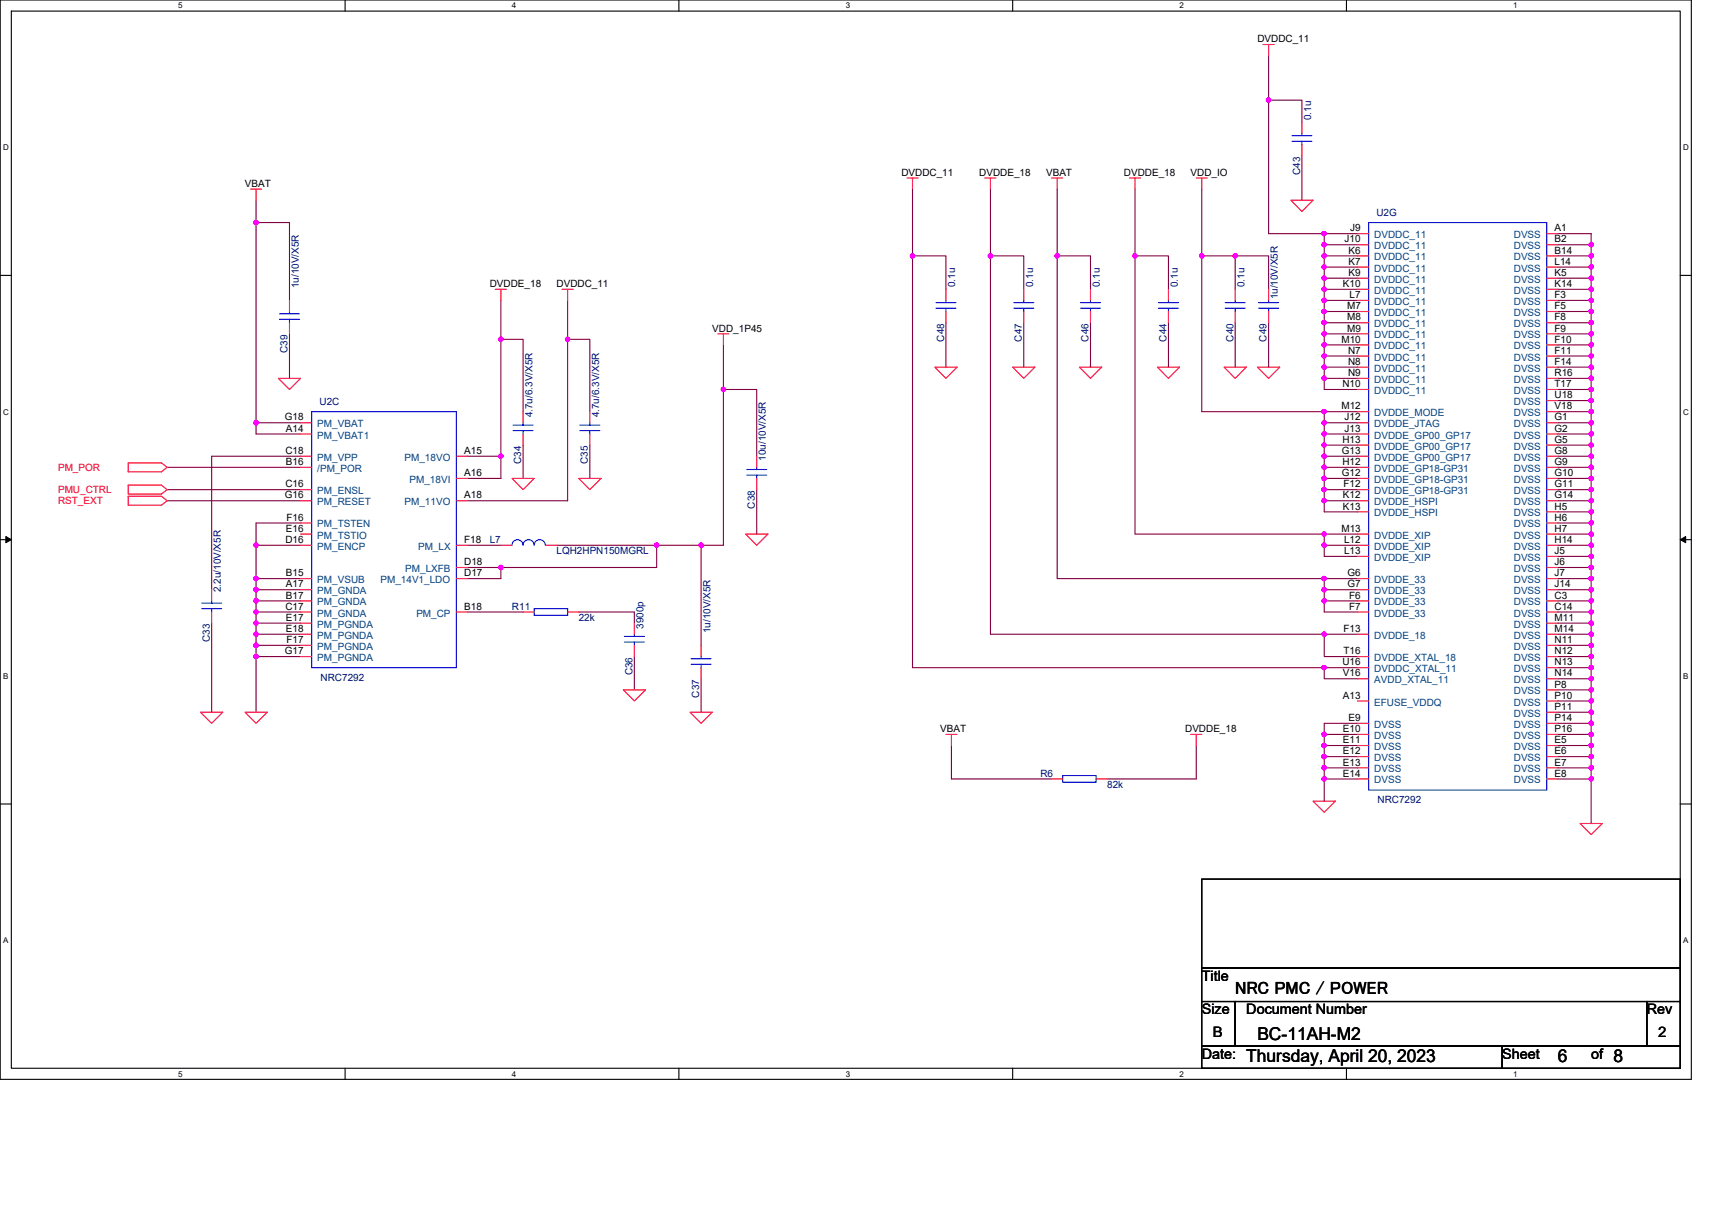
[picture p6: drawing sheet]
<svg xmlns="http://www.w3.org/2000/svg" width="297mm" height="210mm" viewBox="0 0 297 210" stroke-linecap="round" stroke-linejoin="round" font-family="sans-serif">
<path d="M0 0h293.5v187.2h-293.5zM2 1.9h289.5v183.4h-289.5z" fill="none" stroke="#000" stroke-width=".19"/>
<g fill="#fff">
<path d="M30.9 .2h.8v1.6h-.8z"/>
<path d="M30.9 185.5h.8v1.6h-.8z"/>
</g>
<path d="M59.9 0v1.9M59.9 185.3v1.9" fill="none" stroke="#000" stroke-width=".19"/>
<g fill="#fff">
<path d="M88.8 .2h.8v1.6h-.8z"/>
<path d="M88.8 185.5h.8v1.6h-.8z"/>
</g>
<path d="M117.8 0v1.9M117.8 185.3v1.9" fill="none" stroke="#000" stroke-width=".19"/>
<g fill="#fff">
<path d="M146.7 .2h.8v1.6h-.8z"/>
<path d="M146.7 185.5h.8v1.6h-.8z"/>
</g>
<path d="M175.7 0v1.9M175.7 185.3v1.9" fill="none" stroke="#000" stroke-width=".19"/>
<g fill="#fff">
<path d="M204.7 .2h.7v1.6h-.7z"/>
<path d="M204.7 185.5h.7v1.6h-.7z"/>
</g>
<path d="M233.6 0v1.9M233.6 185.3v1.9" fill="none" stroke="#000" stroke-width=".19"/>
<g fill="#fff">
<path d="M262.6 .2h.7v1.6h-.7z"/>
<path d="M262.6 185.5h.7v1.6h-.7z"/>
<path d="M.5 24.8h1v1.6h-1z"/>
<path d="M292 24.8h1v1.6h-1z"/>
<path d="M.5 70.7h1v1.5h-1z"/>
<path d="M292 70.7h1v1.5h-1z"/>
</g>
<path d="M0 47.8h2M291.5 47.8h2" fill="none" stroke="#000" stroke-width=".19"/>
<g fill="#fff">
<path d="M.5 116.5h.9v1.6h-.9z"/>
<path d="M292 116.5h.9v1.6h-.9z"/>
</g>
<path d="M0 93.6h2M291.5 93.6h2" fill="none" stroke="#000" stroke-width=".19"/>
<path d="M1 93.1l1 .5-1 .5zM291.5 93.6l1-.5v1z" fill="#000" stroke="#000" stroke-width=".17"/>
<g fill="#fff">
<path d="M.5 162.4h.9v1.5h-.9z"/>
<path d="M292 162.4h.9v1.5h-.9z"/>
</g>
<path d="M0 139.5h2M291.5 139.5h2M208.5 152.5h83v15.4h-83zM208.5 167.9h83v5.8h-83zM208.5 173.7h5.8v7.8h-5.8zM214.3 173.7h71.4v7.8h-71.4zM285.7 173.7h5.8v7.8h-5.8zM208.5 181.5h52.1v3.8h-52.1zM260.6 181.5h30.9v3.8h-30.9z" fill="none" stroke="#000" stroke-width=".19"/>
<g fill="none" stroke="#800040" stroke-width=".19">
<path d="M220.1 17.4v23.1h9.7M220.1 9.7v7.7M220.1 17.4h5.8v3.8M44.4 38.6v34.7M44.4 38.6h5.8v13.5M44.4 34.7v3.9M158.3 32.8v11.6M171.8 32.8v11.6M183.4 32.8v11.6M196.9 32.8v11.6M208.5 32.8v11.6M225.9 27v7.7"/>
<path d="M50.2 57.9v7.7M86.9 58.9h3.9v12.5M86.9 52.1v6.8M86.9 58.9v20.2M98.5 58.9v28h-17.4M98.5 52.1v6.8M98.5 58.9h3.8v12.5M125.5 59.8v7.8M158.3 44.4v71.4h71.5M158.3 44.4h5.8v5.8M164.1 56v7.7M171.8 44.4v65.6h58"/>
<path d="M171.8 44.4h5.8v5.8M177.6 56v7.7M183.4 44.4v56h46.4M183.4 44.4h5.8v5.8M189.2 56v7.7M196.9 44.4v48.2h32.9M196.9 44.4h5.8v5.8M202.7 56v7.7M208.5 44.4v27h21.3M208.5 44.4h5.8M214.3 56v7.7M214.3 44.4v5.8"/>
<path d="M214.3 44.4h5.8v5.8M220.1 56v7.7M229.8 42.5v1.9M229.8 44.4v1.9M229.8 46.3v2M229.8 48.3v1.9M229.8 50.2v1.9M229.8 52.1v1.9M229.8 54v2M229.8 56v1.9M229.8 57.9v1.9M229.8 59.8v2"/>
<path d="M229.8 40.5v2h5.7M229.8 40.5h5.7M229.8 44.4h5.7M229.8 46.3h5.7M229.8 48.3h5.7M229.8 50.2h5.7M229.8 52.1h5.7M229.8 54h5.7M229.8 56h5.7M229.8 57.9h5.7M229.8 59.8h5.7M270.3 40.5h5.8v2"/>
<path d="M270.3 44.4h5.8M270.3 46.3h5.8M270.3 48.3h5.8M270.3 50.2h5.8M270.3 52.1h5.8M270.3 54h5.8M270.3 56h5.8M270.3 57.9h5.8M270.3 59.8h5.8M270.3 42.5h5.8M276.1 42.5v1.9M276.1 44.4v1.9"/>
<path d="M276.1 46.3v2M276.1 48.3v1.9M276.1 50.2v1.9M276.1 52.1v1.9M276.1 54v2M276.1 56v1.9M276.1 57.9v1.9M276.1 59.8v2M44.4 73.3v2h7.8M44.4 73.3h7.8M52.2 79.1h-15.5v23.2M81.1 79.1h5.8"/>
<path d="M86.9 79.1v3.9h-5.8M90.8 77.2v5.8M102.3 77.2v5.8M125.5 67.6v27h-3.9M125.5 67.6h5.8v11.5M229.8 65.6v2h5.7M229.8 61.8v1.9M229.8 63.7v1.9M229.8 71.4v1.9M229.8 73.3v2M229.8 75.3v1.9M229.8 77.2v1.9"/>
<path d="M229.8 79.1v2M229.8 61.8h5.7M229.8 63.7h5.7M229.8 65.6h5.7M229.8 71.4h5.7M229.8 73.3h5.7M229.8 75.3h5.7M229.8 77.2h5.7M229.8 79.1h5.7M270.3 61.8h5.8M270.3 63.7h5.8M270.3 65.6h5.8"/>
<path d="M270.3 67.6h5.8M270.3 69.5h5.8M270.3 71.4h5.8M270.3 73.3h5.8M270.3 75.3h5.8M270.3 77.2h5.8M270.3 79.1h5.8M276.1 61.8v1.9M276.1 63.7v1.9M276.1 65.6v2M276.1 67.6v1.9M276.1 69.5v1.9"/>
<path d="M276.1 71.4v1.9M276.1 73.3v2M276.1 75.3v1.9M276.1 77.2v1.9M276.1 79.1v2M29 81.1h23.2M29 84.9h23.2M29 86.9h23.2M44.4 94.6v5.8M44.4 94.6h7.8M52.2 90.7h-7.8v3.9M81.1 94.6h5.8"/>
<path d="M81.1 98.4h5.8M86.9 98.4v2h-5.8M96.6 94.6h17.3M113.9 94.6h7.7M113.9 94.6v3.8h-27M121.6 94.6v17.4M131.3 84.9v7.7M229.8 94.6v1.9h5.7M229.8 92.6v2M229.8 92.6h5.7M229.8 94.6h5.7M229.8 86.9v1.9h5.7"/>
<path d="M229.8 81.1v1.9M229.8 83v1.9M229.8 84.9v2M229.8 81.1h5.7M229.8 83h5.7M229.8 84.9h5.7M229.8 86.9h5.7M270.3 81.1h5.8M270.3 83h5.8M270.3 84.9h5.8M270.3 86.9h5.8M270.3 88.8h5.8"/>
<path d="M270.3 90.7h5.8M270.3 92.6h5.8M270.3 94.6h5.8M270.3 96.5h5.8M270.3 98.4h5.8M276.1 81.1v1.9M276.1 83v1.9M276.1 84.9v2M276.1 86.9v1.9M276.1 88.8v1.9M276.1 90.7v1.9M276.1 92.6v2"/>
<path d="M276.1 94.6v1.9M276.1 96.5v1.9M276.1 98.4v2M36.7 108.1v15.4M44.4 110h7.8M44.4 100.4v1.9M44.4 102.3v1.9M44.4 104.2v2M44.4 106.2v1.9M44.4 113.9v9.6M44.4 100.4h7.8M44.4 102.3h7.8"/>
<path d="M44.4 104.2h7.8M44.4 106.2h7.8M44.4 108.1h7.8M44.4 112h7.8M44.4 113.9h7.8M44.4 108.1v1.9M44.4 110v2M44.4 112v1.9M81.1 106.2h9.7M100.4 106.2h9.7v1.9M110.1 113.9v5.8M121.6 117.8v5.7"/>
<path d="M229.8 104.2v2h5.7M229.8 100.4v1.9M229.8 102.3v1.9M229.8 100.4h5.7M229.8 102.3h5.7M229.8 104.2h5.7M229.8 115.8v2h5.7M229.8 115.8h5.7M229.8 110v3.9h5.7M229.8 110h5.7M270.3 100.4h5.8M270.3 102.3h5.8"/>
<path d="M270.3 104.2h5.8M270.3 106.2h5.8M270.3 108.1h5.8M270.3 110h5.8M270.3 112h5.8M270.3 113.9h5.8M270.3 115.8h5.8M270.3 117.8h5.8M270.3 119.7h5.8M276.1 100.4v1.9M276.1 102.3v1.9M276.1 104.2v2"/>
<path d="M276.1 106.2v1.9M276.1 108.1v1.9M276.1 110v2M276.1 112v1.9M276.1 113.9v1.9M276.1 115.8v2M276.1 117.8v1.9M276.1 119.7v1.9M165.1 129.3v5.8h17.4M207.6 129.3v5.8h-15.5M229.8 127.4v1.9M229.8 129.3v2"/>
<path d="M229.8 131.3v1.9M229.8 133.2v1.9M229.8 135.1v3.9M229.8 127.4h5.7M229.8 129.3h5.7M229.8 131.3h5.7M229.8 133.2h5.7M229.8 135.1h5.7M235.5 125.5h-5.7v1.9M270.3 121.6h5.8M270.3 123.5h5.8M270.3 125.5h5.8"/>
<path d="M270.3 127.4h5.8M270.3 129.3h5.8M270.3 131.3h5.8M270.3 133.2h5.8M270.3 135.1h5.8M276.1 121.6v1.9M276.1 123.5v2M276.1 125.5v1.9M276.1 127.4v1.9M276.1 129.3v2M276.1 131.3v1.9M276.1 133.2v1.9"/>
<path d="M276.1 135.1v7.8"/>
</g>
<g fill="#f0f" stroke="#f0f" stroke-width=".19">
<circle cx="44.4" cy="100.4" r=".38"/>
<circle cx="44.4" cy="94.6" r=".38"/>
<circle cx="44.4" cy="104.2" r=".38"/>
<circle cx="44.4" cy="102.3" r=".38"/>
<circle cx="44.4" cy="106.2" r=".38"/>
<circle cx="44.4" cy="108.1" r=".38"/>
<circle cx="86.9" cy="79.1" r=".38"/>
<circle cx="86.9" cy="58.9" r=".38"/>
<circle cx="98.5" cy="58.9" r=".38"/>
<circle cx="125.5" cy="67.6" r=".38"/>
<circle cx="121.6" cy="94.6" r=".38"/>
<circle cx="229.7" cy="40.5" r=".38"/>
<circle cx="229.7" cy="42.4" r=".38"/>
<circle cx="229.7" cy="46.3" r=".38"/>
<circle cx="229.7" cy="44.4" r=".38"/>
<circle cx="229.7" cy="50.2" r=".38"/>
<circle cx="229.7" cy="48.2" r=".38"/>
<circle cx="229.7" cy="52.1" r=".38"/>
<circle cx="229.7" cy="54" r=".38"/>
<circle cx="229.7" cy="56" r=".38"/>
<circle cx="229.7" cy="57.9" r=".38"/>
<circle cx="229.7" cy="59.8" r=".38"/>
<circle cx="229.7" cy="63.7" r=".38"/>
<circle cx="229.7" cy="61.8" r=".38"/>
<circle cx="229.7" cy="65.6" r=".38"/>
<circle cx="220.1" cy="17.4" r=".38"/>
<circle cx="229.7" cy="71.4" r=".38"/>
<circle cx="214.3" cy="44.4" r=".38"/>
<circle cx="208.5" cy="44.4" r=".38"/>
<circle cx="229.7" cy="73.3" r=".38"/>
<circle cx="229.7" cy="75.3" r=".38"/>
<circle cx="229.7" cy="77.2" r=".38"/>
<circle cx="229.7" cy="79.1" r=".38"/>
<circle cx="229.7" cy="81.1" r=".38"/>
<circle cx="229.7" cy="84.9" r=".38"/>
<circle cx="229.7" cy="83" r=".38"/>
<circle cx="229.7" cy="86.9" r=".38"/>
<circle cx="229.7" cy="92.6" r=".38"/>
<circle cx="229.7" cy="94.6" r=".38"/>
<circle cx="229.7" cy="100.4" r=".38"/>
<circle cx="229.7" cy="102.3" r=".38"/>
<circle cx="229.7" cy="104.2" r=".38"/>
<circle cx="229.7" cy="110" r=".38"/>
<circle cx="229.7" cy="115.8" r=".38"/>
<circle cx="196.9" cy="44.4" r=".38"/>
<circle cx="183.4" cy="44.4" r=".38"/>
<circle cx="171.8" cy="44.4" r=".38"/>
<circle cx="158.3" cy="44.4" r=".38"/>
<circle cx="229.7" cy="127.4" r=".38"/>
<circle cx="229.7" cy="129.3" r=".38"/>
<circle cx="229.7" cy="131.3" r=".38"/>
<circle cx="229.7" cy="135.1" r=".38"/>
<circle cx="229.7" cy="133.2" r=".38"/>
<circle cx="276.1" cy="42.4" r=".38"/>
<circle cx="276.1" cy="46.3" r=".38"/>
<circle cx="276.1" cy="44.4" r=".38"/>
<circle cx="276.1" cy="50.2" r=".38"/>
<circle cx="276.1" cy="48.2" r=".38"/>
<circle cx="276.1" cy="52.1" r=".38"/>
<circle cx="276.1" cy="54" r=".38"/>
<circle cx="276.1" cy="56" r=".38"/>
<circle cx="276.1" cy="59.8" r=".38"/>
<circle cx="276.1" cy="57.9" r=".38"/>
<circle cx="276.1" cy="61.8" r=".38"/>
<circle cx="276.1" cy="63.7" r=".38"/>
<circle cx="276.1" cy="65.6" r=".38"/>
<circle cx="276.1" cy="67.6" r=".38"/>
<circle cx="276.1" cy="69.5" r=".38"/>
<circle cx="276.1" cy="73.3" r=".38"/>
<circle cx="276.1" cy="71.4" r=".38"/>
<circle cx="276.1" cy="75.3" r=".38"/>
<circle cx="276.1" cy="77.2" r=".38"/>
<circle cx="276.1" cy="79.1" r=".38"/>
<circle cx="276.1" cy="83" r=".38"/>
<circle cx="276.1" cy="81.1" r=".38"/>
<circle cx="276.1" cy="84.9" r=".38"/>
<circle cx="276.1" cy="86.9" r=".38"/>
<circle cx="276.1" cy="88.8" r=".38"/>
<circle cx="276.1" cy="90.7" r=".38"/>
<circle cx="276.1" cy="92.6" r=".38"/>
<circle cx="276.1" cy="96.5" r=".38"/>
<circle cx="276.1" cy="94.6" r=".38"/>
<circle cx="276.1" cy="98.4" r=".38"/>
<circle cx="276.1" cy="102.3" r=".38"/>
<circle cx="276.1" cy="100.4" r=".38"/>
<circle cx="276.1" cy="104.2" r=".38"/>
<circle cx="276.1" cy="106.2" r=".38"/>
<circle cx="276.1" cy="108.1" r=".38"/>
<circle cx="276.1" cy="110" r=".38"/>
<circle cx="276.1" cy="113.9" r=".38"/>
<circle cx="276.1" cy="111.9" r=".38"/>
<circle cx="276.1" cy="115.8" r=".38"/>
<circle cx="276.1" cy="119.7" r=".38"/>
<circle cx="276.1" cy="117.7" r=".38"/>
<circle cx="276.1" cy="123.5" r=".38"/>
<circle cx="276.1" cy="121.6" r=".38"/>
<circle cx="276.1" cy="125.5" r=".38"/>
<circle cx="276.1" cy="127.4" r=".38"/>
<circle cx="276.1" cy="131.3" r=".38"/>
<circle cx="276.1" cy="129.3" r=".38"/>
<circle cx="276.1" cy="133.2" r=".38"/>
<circle cx="276.1" cy="135.1" r=".38"/>
<circle cx="113.9" cy="94.6" r=".38"/>
<circle cx="44.4" cy="110" r=".38"/>
<circle cx="44.4" cy="111.9" r=".38"/>
<circle cx="44.4" cy="113.9" r=".38"/>
<circle cx="86.9" cy="98.4" r=".38"/>
<circle cx="44.4" cy="73.3" r=".38"/>
<circle cx="44.4" cy="38.6" r=".38"/>
</g>
<g fill="none" stroke="#f00" stroke-width=".19">
<path d="M219.1 7.7h2M220.1 7.7v2M43.5 32.8h1.9M44.4 32.8v1.9M157.4 30.9h1.9M158.3 30.9v1.9M170.9 30.9h1.9M171.8 30.9v1.9M182.5 30.9h1.9M183.4 30.9v1.9M196 30.9h1.9M196.9 30.9v1.9"/>
<path d="M207.6 30.9h1.9M208.5 30.9v1.9M224 34.7h3.8l-1.9 2zM225.9 21.2v2M225.9 25.1v1.9M50.2 52.1v1.9M50.2 56v1.9M85.9 50.2h2M86.9 50.2v1.9M97.5 50.2h2M98.5 50.2v1.9M124.5 57.9h2"/>
<path d="M125.5 57.9v1.9M164.1 50.2v1.9M164.1 54v2M177.6 50.2v1.9M177.6 54v2M189.2 50.2v1.9M189.2 54v2M202.7 50.2v1.9M202.7 54v2M214.3 50.2v1.9M214.3 54v2M220.1 50.2v1.9"/>
<path d="M220.1 54v2M235.5 40.5h2M235.5 42.5h2M235.5 44.4h2M235.5 46.3h2M235.5 48.3h2M235.5 50.2h2M235.5 52.1h2M235.5 54h2M235.5 56h2M235.5 57.9h2M235.5 59.8h2"/>
<path d="M268.4 40.5h1.9M268.4 42.5h1.9M268.4 44.4h1.9M268.4 46.3h1.9M268.4 48.3h1.9M268.4 50.2h1.9M268.4 52.1h1.9M268.4 54h1.9M268.4 56h1.9M268.4 57.9h1.9M268.4 59.8h1.9M48.3 65.6h3.9l-2 2z"/>
<path d="M52.2 79.1h1.9M52.2 73.3h1.9M52.2 75.3h1.9M79.2 79.1h1.9M90.8 71.4v1.9M90.8 75.3v1.9M102.3 71.4v1.9M102.3 75.3v1.9M131.3 79.1v2M162.2 63.7h3.8l-1.9 1.9zM175.7 63.7h3.9l-2 1.9zM187.3 63.7h3.9l-2 1.9z"/>
<path d="M200.8 63.7h3.9l-2 1.9zM212.4 63.7h3.8l-1.9 1.9zM218.2 63.7h3.8l-1.9 1.9zM235.5 61.8h2M235.5 63.7h2M235.5 65.6h2M235.5 67.6h2M235.5 71.4h2M235.5 73.3h2M235.5 75.3h2M235.5 77.2h2M235.5 79.1h2"/>
<path d="M268.4 61.8h1.9M268.4 63.7h1.9M268.4 65.6h1.9M268.4 67.6h1.9M268.4 69.5h1.9M268.4 71.4h1.9M268.4 73.3h1.9M268.4 75.3h1.9M268.4 77.2h1.9M268.4 79.1h1.9M22.2 80.3h5.8l1 .8-1 .8h-5.8zM22.2 84.2h5.8l1 .7-1 .8h-5.8z"/>
<path d="M22.2 86.1h5.8l1 .8-1 .7h-5.8zM52.2 81.1h1.9M52.2 84.9h1.9M52.2 86.9h1.9M52.2 90.7h1.9M52.2 92.6h1.9M52.2 94.6h1.9M79.2 83h1.9M79.2 86.9h1.9M79.2 94.6h1.9M79.2 98.4h1.9M86.9 94.6h1.9"/>
<path d="M88.8 83h3.9l-1.9 1.9zM94.6 94.6h2M100.4 83h3.9l-2 1.9zM129.4 92.6h3.8l-1.9 2zM131.3 83v1.9M235.5 81.1h2M235.5 83h2M235.5 84.9h2M235.5 86.9h2M235.5 88.8h2M235.5 92.6h2M235.5 94.6h2"/>
<path d="M235.5 96.5h2M268.4 81.1h1.9M268.4 83h1.9M268.4 84.9h1.9M268.4 86.9h1.9M268.4 88.8h1.9M268.4 90.7h1.9M268.4 92.6h1.9M268.4 94.6h1.9M268.4 96.5h1.9M268.4 98.4h1.9M36.7 102.3v1.9"/>
<path d="M36.7 106.2v1.9M52.2 100.4h1.9M52.2 102.3h1.9M52.2 104.2h1.9M52.2 106.2h1.9M52.2 108.1h1.9M52.2 110h1.9M52.2 112h1.9M52.2 113.9h1.9M79.2 106.2h1.9M79.2 100.4h1.9M90.8 106.2h1.9"/>
<path d="M98.5 106.2h1.9M108.1 119.7h3.9l-1.9 1.9zM110.1 108.1v1.9M110.1 112v1.9M121.6 112v1.9M121.6 115.8v2M235.5 100.4h2M235.5 102.3h2M235.5 104.2h2M235.5 106.2h2M235.5 110h2M235.5 113.9h2"/>
<path d="M235.5 115.8h2M235.5 117.8h2M268.4 100.4h1.9M268.4 102.3h1.9M268.4 104.2h1.9M268.4 106.2h1.9M268.4 108.1h1.9M268.4 110h1.9M268.4 112h1.9M268.4 113.9h1.9M268.4 115.8h1.9M268.4 117.8h1.9"/>
<path d="M268.4 119.7h1.9M34.8 123.5h3.8l-1.9 2zM42.5 123.5h3.9l-2 2zM119.7 123.5h3.9l-2 2zM164.1 127.4h1.9M165.1 127.4v1.9M182.5 135.1h1.9M190.2 135.1h1.9M206.6 127.4h1.9M207.6 127.4v1.9M227.8 139h3.9l-1.9 1.9zM235.5 121.6h2"/>
<path d="M235.5 125.5h2M235.5 127.4h2M235.5 129.3h2M235.5 131.3h2M235.5 133.2h2M235.5 135.1h2M268.4 121.6h1.9M268.4 123.5h1.9M268.4 125.5h1.9M268.4 127.4h1.9M268.4 129.3h1.9M268.4 131.3h1.9"/>
<path d="M268.4 133.2h1.9M268.4 135.1h1.9M274.1 142.9h3.9l-1.9 1.9z"/>
</g>
<g fill="none" stroke="#00f" stroke-width=".19">
<path d="M224.2 24.5h3.4M224.2 23.5h3.4M225.9 23.2v.3M225.9 24.5v.6M237.5 38.6h30.9v98.5h-30.9zM48.5 55.4h3.5M48.5 54.4h3.5M50.2 54v.4M50.2 55.4v.6M162.4 53.5h3.5M162.4 52.5h3.5M164.1 52.1v.4"/>
<path d="M164.1 53.5v.5M175.9 53.5h3.5M175.9 52.5h3.5M177.6 52.1v.4M177.6 53.5v.5M187.5 53.5h3.4M187.5 52.5h3.4M189.2 52.1v.4M189.2 53.5v.5M201 53.5h3.5M201 52.5h3.5M202.7 52.1v.4"/>
<path d="M202.7 53.5v.5M212.6 53.5h3.4M212.6 52.5h3.4M214.3 52.1v.4M214.3 53.5v.5M218.4 53.5h3.4M218.4 52.5h3.4M220.1 52.1v.4M220.1 53.5v.5M54.1 71.4h25.1v44.4h-25.1zM89 74.7h3.5M89 73.7h3.5"/>
<path d="M90.8 73.3v.4M90.8 74.7v.6M100.6 74.7h3.5M100.6 73.7h3.5M102.3 73.3v.4M102.3 74.7v.6M88.8 94.6a.96 .96 0 0 1 1-1 .96 .96 0 0 1 1 1 .95 .95 0 0 1 .9-1 .95 .95 0 0 1 1 1M92.7 94.6a.96 .96 0 0 1 .9-1 .96 .96 0 0 1 1 1M129.6 82.4h3.4M129.6 81.4h3.4M131.3 81.1v.3M131.3 82.4v.6"/>
<path d="M35 105.6h3.5M35 104.6h3.5M36.7 104.2v.4M36.7 105.6v.6M92.7 105.6h5.8v1.1h-5.8zM108.3 111.4h3.5M108.3 110.4h3.5M110.1 110v.4M110.1 111.4v.6M119.9 115.2h3.5M119.9 114.3h3.5M121.6 113.9v.4"/>
<path d="M121.6 115.2v.6M184.4 134.5h5.8v1.2h-5.8z"/>
</g>
<g font-size="3.1">
<text x="214.3" y="172.5">NRC PMC / POWER</text>
<text x="216.2" y="184.2">Thursday, April 20, 2023</text>
<text x="218.2" y="180.3">BC-11AH-M2</text>
<text x="270.3" y="184.2">6</text>
<text x="279.9" y="184.2">8</text>
</g>
<g font-size="2.5">
<text x="208.5" y="170.2">Title</text>
<text x="208.5" y="176">Size</text>
<text x="210.5" y="179.8">B</text>
<text x="216.2" y="176">Document Number</text>
<text x="285.7" y="176">Rev</text>
<text x="287.7" y="179.8">2</text>
<text x="208.5" y="183.7">Date:</text>
<text x="260.6" y="183.7">Sheet</text>
<text x="276.1" y="183.7">of</text>
</g>
<g font-size="1.7">
<text x="218.2" y="7.3">DVDDC_11</text>
<text x="42.5" y="32.4">VBAT</text>
<text x="156.4" y="30.5">DVDDC_11</text>
<text x="169.9" y="30.5">DVDDE_18</text>
<text x="181.5" y="30.5">VBAT</text>
<text x="195" y="30.5">DVDDE_18</text>
<text x="206.6" y="30.5">VDD_IO</text>
<text x="234.3" y="40.1">J9</text>
<text x="269.7" y="40.1">A1</text>
<text x="233.3" y="42.1">J10</text>
<text x="234" y="44">K6</text>
<text x="234" y="45.9">K7</text>
<text x="234" y="47.9">K9</text>
<text x="269.7" y="42.1">B2</text>
<text x="269.7" y="44">B14</text>
<text x="269.7" y="45.9">L14</text>
<text x="269.7" y="47.9">K5</text>
<text x="85" y="49.8">DVDDE_18</text>
<text x="96.6" y="49.8">DVDDC_11</text>
<text x="233" y="49.8">K10</text>
<text x="233.7" y="53.6">M7</text>
<text x="234.2" y="51.7">L7</text>
<text x="269.7" y="49.8">K14</text>
<text x="269.7" y="51.7">F3</text>
<text x="269.7" y="53.6">F5</text>
<text x="123.6" y="57.5">VDD_1P45</text>
<text x="232.7" y="59.4">M10</text>
<text x="233.7" y="55.6">M8</text>
<text x="233.7" y="57.5">M9</text>
<text x="269.7" y="55.6">F8</text>
<text x="269.7" y="57.5">F9</text>
<text x="269.7" y="59.4">F10</text>
<text x="233.9" y="61.4">N7</text>
<text x="233.9" y="63.3">N8</text>
<text x="233.9" y="65.2">N9</text>
<text x="269.7" y="61.4">F11</text>
<text x="269.7" y="63.3">F14</text>
<text x="269.7" y="65.2">R16</text>
<text x="232.7" y="71">M12</text>
<text x="232.9" y="67.2">N10</text>
<text x="269.7" y="67.2">T17</text>
<text x="269.7" y="69.1">U18</text>
<text x="269.7" y="71">V18</text>
<text x="49.4" y="72.9">G18</text>
<text x="49.6" y="74.9">A14</text>
<text x="232.9" y="76.8">H13</text>
<text x="233.3" y="72.9">J12</text>
<text x="233.3" y="74.9">J13</text>
<text x="269.7" y="72.9">G1</text>
<text x="269.7" y="74.9">G2</text>
<text x="269.7" y="76.8">G5</text>
<text x="49.5" y="78.7">C18</text>
<text x="49.6" y="80.7">B16</text>
<text x="80.5" y="82.6">A16</text>
<text x="80.5" y="78.7">A15</text>
<text x="232.8" y="78.7">G13</text>
<text x="232.8" y="82.6">G12</text>
<text x="232.9" y="80.7">H12</text>
<text x="269.7" y="78.7">G8</text>
<text x="269.7" y="80.7">G9</text>
<text x="269.7" y="82.6">G10</text>
<text x="49.4" y="86.5">G16</text>
<text x="49.5" y="84.5">C16</text>
<text x="80.5" y="86.5">A18</text>
<text x="233" y="86.5">K12</text>
<text x="233" y="88.4">K13</text>
<text x="233.1" y="84.5">F12</text>
<text x="269.7" y="84.5">G11</text>
<text x="269.7" y="86.5">G14</text>
<text x="269.7" y="88.4">H5</text>
<text x="49.5" y="94.2">D16</text>
<text x="49.6" y="92.2">E16</text>
<text x="49.7" y="90.3">F16</text>
<text x="80.5" y="94.2">F18</text>
<text x="232.7" y="92.2">M13</text>
<text x="233.2" y="94.2">L12</text>
<text x="269.7" y="90.3">H6</text>
<text x="269.7" y="92.2">H7</text>
<text x="269.7" y="94.2">H14</text>
<text x="49.6" y="100">B15</text>
<text x="49.6" y="101.9">A17</text>
<text x="80.5" y="100">D17</text>
<text x="80.5" y="98">D18</text>
<text x="233.2" y="96.1">L13</text>
<text x="233.8" y="100">G6</text>
<text x="233.8" y="101.9">G7</text>
<text x="269.7" y="96.1">J5</text>
<text x="269.7" y="98">J6</text>
<text x="269.7" y="100">J7</text>
<text x="269.7" y="101.9">J14</text>
<text x="49.5" y="105.8">C17</text>
<text x="49.6" y="103.8">B17</text>
<text x="49.6" y="107.7">E17</text>
<text x="80.5" y="105.8">B18</text>
<text x="234.1" y="103.8">F6</text>
<text x="234.1" y="105.8">F7</text>
<text x="269.7" y="103.8">C3</text>
<text x="269.7" y="105.8">C14</text>
<text x="269.7" y="107.7">M11</text>
<text x="49.4" y="113.5">G17</text>
<text x="49.6" y="109.6">E18</text>
<text x="49.7" y="111.5">F17</text>
<text x="233.1" y="109.6">F13</text>
<text x="233.1" y="113.5">T16</text>
<text x="269.7" y="109.6">M14</text>
<text x="269.7" y="111.5">N11</text>
<text x="269.7" y="113.5">N12</text>
<text x="232.9" y="115.4">U16</text>
<text x="233" y="117.3">V16</text>
<text x="269.7" y="115.4">N13</text>
<text x="269.7" y="117.3">N14</text>
<text x="269.7" y="119.3">P8</text>
<text x="233" y="121.2">A13</text>
<text x="234" y="125.1">E9</text>
<text x="269.7" y="121.2">P10</text>
<text x="269.7" y="123.1">P11</text>
<text x="269.7" y="125.1">P14</text>
<text x="163.1" y="127">VBAT</text>
<text x="205.6" y="127">DVDDE_18</text>
<text x="233" y="127">E10</text>
<text x="233" y="128.9">E11</text>
<text x="233" y="130.9">E12</text>
<text x="269.7" y="127">P16</text>
<text x="269.7" y="128.9">E5</text>
<text x="269.7" y="130.9">E6</text>
<text x="233" y="132.8">E13</text>
<text x="233" y="134.7">E14</text>
<text x="269.7" y="132.8">E7</text>
<text x="269.7" y="134.7">E8</text>
</g>
<g font-size="1.7" fill="#000080">
<text x="227.5" y="20.8" transform="rotate(-90 227.5 20.8)">0.1u</text>
<text x="225.6" y="30.3" transform="rotate(-90 225.6 30.3)">C43</text>
<text x="238.8" y="37.4">U2G</text>
<text x="51.8" y="50" transform="rotate(-90 51.8 50)">1u/10V/X5R</text>
<text x="165.7" y="49.8" transform="rotate(-90 165.7 49.8)">0.1u</text>
<text x="179.2" y="49.8" transform="rotate(-90 179.2 49.8)">0.1u</text>
<text x="190.8" y="49.8" transform="rotate(-90 190.8 49.8)">0.1u</text>
<text x="204.3" y="49.8" transform="rotate(-90 204.3 49.8)">0.1u</text>
<text x="215.9" y="49.8" transform="rotate(-90 215.9 49.8)">0.1u</text>
<text x="221.7" y="51.9" transform="rotate(-90 221.7 51.9)">1u/10V/X5R</text>
<text x="163.8" y="59.3" transform="rotate(-90 163.8 59.3)">C48</text>
<text x="177.3" y="59.3" transform="rotate(-90 177.3 59.3)">C47</text>
<text x="188.9" y="59.3" transform="rotate(-90 188.9 59.3)">C46</text>
<text x="202.4" y="59.3" transform="rotate(-90 202.4 59.3)">C44</text>
<text x="214" y="59.3" transform="rotate(-90 214 59.3)">C40</text>
<text x="219.8" y="59.3" transform="rotate(-90 219.8 59.3)">C49</text>
<text x="49.9" y="61.2" transform="rotate(-90 49.9 61.2)">C39</text>
<text x="55.4" y="70.3">U2C</text>
<text x="92.4" y="72.4" transform="rotate(-90 92.4 72.4)">4.7u/6.3V/X5R</text>
<text x="103.9" y="72.4" transform="rotate(-90 103.9 72.4)">4.7u/6.3V/X5R</text>
<text x="90.4" y="80.5" transform="rotate(-90 90.4 80.5)">C34</text>
<text x="102" y="80.5" transform="rotate(-90 102 80.5)">C35</text>
<text x="132.9" y="79.9" transform="rotate(-90 132.9 79.9)">10u/10V/X5R</text>
<text x="131" y="88.2" transform="rotate(-90 131 88.2)">C38</text>
<text x="85" y="94.2">L7</text>
<text x="96.6" y="96.1">LQH2HPN150MGRL</text>
<text x="38.3" y="102.7" transform="rotate(-90 38.3 102.7)">2.2u/10V/X5R</text>
<text x="88.8" y="105.8">R11</text>
<text x="100.4" y="107.7">22k</text>
<text x="36.4" y="111.4" transform="rotate(-90 36.4 111.4)">C33</text>
<text x="111.7" y="109.1" transform="rotate(-90 111.7 109.1)">3900p</text>
<text x="123.3" y="109.8" transform="rotate(-90 123.3 109.8)">1u/10V/X5R</text>
<text x="55.6" y="118.1">NRC7292</text>
<text x="109.7" y="117.2" transform="rotate(-90 109.7 117.2)">C36</text>
<text x="121.3" y="121" transform="rotate(-90 121.3 121)">C37</text>
<text x="180.5" y="134.7">R6</text>
<text x="192.1" y="136.7">82k</text>
<text x="239" y="139.4">NRC7292</text>
</g>
<g font-size="1.7" fill="#004080">
<text x="238.4" y="41.3">DVDDC_11</text>
<text x="262.7" y="41.3">DVSS</text>
<text x="238.4" y="43.2">DVDDC_11</text>
<text x="238.4" y="45.2">DVDDC_11</text>
<text x="238.4" y="47.1">DVDDC_11</text>
<text x="262.7" y="43.2">DVSS</text>
<text x="262.7" y="45.2">DVSS</text>
<text x="262.7" y="47.1">DVSS</text>
<text x="238.4" y="49">DVDDC_11</text>
<text x="238.4" y="51">DVDDC_11</text>
<text x="238.4" y="52.9">DVDDC_11</text>
<text x="262.7" y="49">DVSS</text>
<text x="262.7" y="51">DVSS</text>
<text x="262.7" y="52.9">DVSS</text>
<text x="238.4" y="54.8">DVDDC_11</text>
<text x="238.4" y="56.8">DVDDC_11</text>
<text x="238.4" y="58.7">DVDDC_11</text>
<text x="262.7" y="54.8">DVSS</text>
<text x="262.7" y="56.8">DVSS</text>
<text x="262.7" y="58.7">DVSS</text>
<text x="238.4" y="60.6">DVDDC_11</text>
<text x="238.4" y="62.5">DVDDC_11</text>
<text x="238.4" y="64.5">DVDDC_11</text>
<text x="262.7" y="60.6">DVSS</text>
<text x="262.7" y="62.5">DVSS</text>
<text x="262.7" y="64.5">DVSS</text>
<text x="238.4" y="66.4">DVDDC_11</text>
<text x="238.4" y="68.3">DVDDC_11</text>
<text x="262.7" y="66.4">DVSS</text>
<text x="262.7" y="68.3">DVSS</text>
<text x="262.7" y="70.3">DVSS</text>
<text x="55.1" y="74.1">PM_VBAT</text>
<text x="55.1" y="76.1">PM_VBAT1</text>
<text x="238.4" y="72.2">DVDDE_MODE</text>
<text x="238.4" y="74.1">DVDDE_JTAG</text>
<text x="238.4" y="76.1">DVDDE_GP00_GP17</text>
<text x="238.4" y="78">DVDDE_GP00_GP17</text>
<text x="262.7" y="72.2">DVSS</text>
<text x="262.7" y="74.1">DVSS</text>
<text x="262.7" y="76.1">DVSS</text>
<text x="262.7" y="78">DVSS</text>
<text x="55.1" y="79.9">PM_VPP</text>
<text x="55.1" y="81.9">/PM_POR</text>
<text x="70.2" y="79.9">PM_18VO</text>
<text x="71.1" y="83.8">PM_18VI</text>
<text x="238.4" y="79.9">DVDDE_GP00_GP17</text>
<text x="238.4" y="81.9">DVDDE_GP18-GP31</text>
<text x="238.4" y="83.8">DVDDE_GP18-GP31</text>
<text x="262.7" y="79.9">DVSS</text>
<text x="262.7" y="81.9">DVSS</text>
<text x="262.7" y="83.8">DVSS</text>
<text x="55.1" y="85.7">PM_ENSL</text>
<text x="55.1" y="87.7">PM_RESET</text>
<text x="70.2" y="87.7">PM_11VO</text>
<text x="238.4" y="85.7">DVDDE_GP18-GP31</text>
<text x="238.4" y="87.7">DVDDE_HSPI</text>
<text x="238.4" y="89.6">DVDDE_HSPI</text>
<text x="262.7" y="85.7">DVSS</text>
<text x="262.7" y="87.7">DVSS</text>
<text x="262.7" y="89.6">DVSS</text>
<text x="55.1" y="91.5">PM_TSTEN</text>
<text x="55.1" y="93.4">PM_TSTIO</text>
<text x="55.1" y="95.4">PM_ENCP</text>
<text x="72.5" y="95.4">PM_LX</text>
<text x="238.4" y="93.4">DVDDE_XIP</text>
<text x="238.4" y="95.4">DVDDE_XIP</text>
<text x="262.7" y="91.5">DVSS</text>
<text x="262.7" y="93.4">DVSS</text>
<text x="262.7" y="95.4">DVSS</text>
<text x="55.1" y="101.2">PM_VSUB</text>
<text x="66" y="101.2">PM_14V1_LDO</text>
<text x="70.3" y="99.2">PM_LXFB</text>
<text x="238.4" y="97.3">DVDDE_XIP</text>
<text x="238.4" y="101.2">DVDDE_33</text>
<text x="262.7" y="97.3">DVSS</text>
<text x="262.7" y="99.2">DVSS</text>
<text x="262.7" y="101.2">DVSS</text>
<text x="55.1" y="103.1">PM_GNDA</text>
<text x="55.1" y="105">PM_GNDA</text>
<text x="55.1" y="107">PM_GNDA</text>
<text x="72.2" y="107">PM_CP</text>
<text x="238.4" y="103.1">DVDDE_33</text>
<text x="238.4" y="105">DVDDE_33</text>
<text x="238.4" y="107">DVDDE_33</text>
<text x="262.7" y="103.1">DVSS</text>
<text x="262.7" y="105">DVSS</text>
<text x="262.7" y="107">DVSS</text>
<text x="55.1" y="108.9">PM_PGNDA</text>
<text x="55.1" y="110.8">PM_PGNDA</text>
<text x="55.1" y="112.7">PM_PGNDA</text>
<text x="238.4" y="110.8">DVDDE_18</text>
<text x="262.7" y="108.9">DVSS</text>
<text x="262.7" y="110.8">DVSS</text>
<text x="262.7" y="112.7">DVSS</text>
<text x="55.1" y="114.7">PM_PGNDA</text>
<text x="238.4" y="114.7">DVDDE_XTAL_18</text>
<text x="238.4" y="116.6">DVDDC_XTAL_11</text>
<text x="238.4" y="118.5">AVDD_XTAL_11</text>
<text x="262.7" y="114.7">DVSS</text>
<text x="262.7" y="116.6">DVSS</text>
<text x="262.7" y="118.5">DVSS</text>
<text x="238.4" y="122.4">EFUSE_VDDQ</text>
<text x="262.7" y="120.5">DVSS</text>
<text x="262.7" y="122.4">DVSS</text>
<text x="262.7" y="124.3">DVSS</text>
<text x="238.4" y="126.3">DVSS</text>
<text x="238.4" y="128.2">DVSS</text>
<text x="238.4" y="130.1">DVSS</text>
<text x="262.7" y="126.3">DVSS</text>
<text x="262.7" y="128.2">DVSS</text>
<text x="262.7" y="130.1">DVSS</text>
<text x="238.4" y="132">DVSS</text>
<text x="238.4" y="134">DVSS</text>
<text x="238.4" y="135.9">DVSS</text>
<text x="262.7" y="132">DVSS</text>
<text x="262.7" y="134">DVSS</text>
<text x="262.7" y="135.9">DVSS</text>
</g>
<g font-size="1.7" fill="#f00">
<text x="10.1" y="81.7">PM_POR</text>
<text x="10.1" y="85.5">PMU_CTRL</text>
<text x="10.1" y="87.4">RST_EXT</text>
</g>
<g font-size="1.4">
<text x="30.9" y="1.5">5</text>
<text x="88.8" y="1.5">4</text>
<text x="146.7" y="1.5">3</text>
<text x="204.7" y="1.5">2</text>
<text x="262.6" y="1.5">1</text>
<text x=".5" y="26.1">D</text>
<text x="292" y="26.1">D</text>
<text x=".5" y="71.9">C</text>
<text x="292" y="71.9">C</text>
<text x=".5" y="117.8">B</text>
<text x="292" y="117.8">B</text>
<text x=".5" y="163.6">A</text>
<text x="292" y="163.6">A</text>
<text x="30.9" y="186.8">5</text>
<text x="88.8" y="186.8">4</text>
<text x="146.7" y="186.8">3</text>
<text x="204.7" y="186.8">2</text>
<text x="262.6" y="186.8">1</text>
</g>
</svg>
